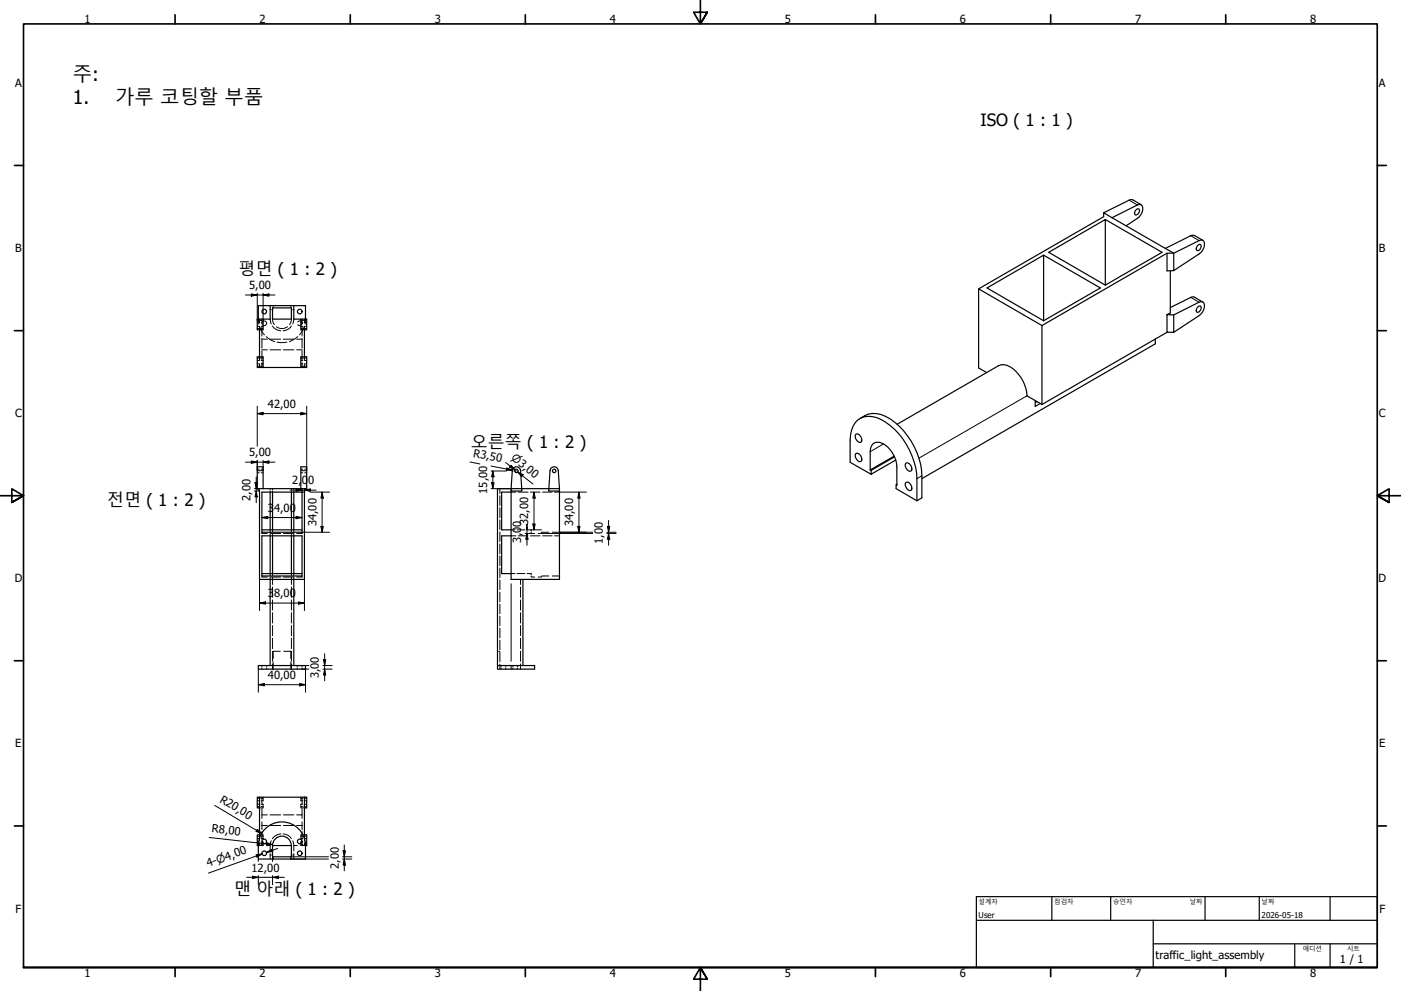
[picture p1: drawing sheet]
<svg xmlns="http://www.w3.org/2000/svg" width="594mm" height="420mm" viewBox="0 0 594 420" stroke-linecap="round" stroke-linejoin="round" font-family="sans-serif">
<g fill="none" stroke="#000" stroke-width=".42">
<path d="M109.1 138.3h.8M109.1 136.8h.8M109.5 135.3l.3 2.1M110 138.4l1 2.1 1.1 1.5M110 135.3v1.5M110 138.3v1.5M110.7 138.3h.9M110.7 136.8h.9M111.1 135.3v2.1M111.1 138.4v4.1M111.3 136.5a1.01 1.01 0 0 1 1.5-.2 1.01 1.01 0 0 1 0 1.5 1.01 1.01 0 0 1-1.5-.2M114.6 135.3l.4 2"/>
<path d="M114.6 131.3h.3M115.3 131.3h.3M115.5 138.2a4.6 4.6 0 0 0 3.6 2.1M115.6 135.3l.7 2.3M115.8 129.6v.3M115.8 130.2v.3M117.2 138.5l.3 .3a4 4 0 0 0 4.4-.3M123.3 129.6v.3M123.3 130.2v.3M123.6 135.3l-.8 2.3M123.6 138.2a4.3 4.3 0 0 1-3.5 2.1M123.6 131.3h.3"/>
<path d="M124.2 131.3h.4M124.6 135.3l-.5 2M126.2 136.5a1.01 1.01 0 0 1 1.5-.2 1.01 1.01 0 0 1 0 1.5 1.01 1.01 0 0 1-1.5-.2M127.6 138.3h.8M127.6 136.8h.8M128.1 135.3v2.1M128.1 138.4v4.1M129 138.4l-.9 2.1-1.1 1.5M129.1 135.3v1.5M129.1 138.3v1.5M129.2 138.3h.8M129.2 136.8h.8"/>
<path d="M129.5 135.3l-.2 2.1M109.1 154.3h.8M109.1 152.8h.8M110 151.3v1.5M110 154.3v1.5M110.7 154.3h.9M110.7 152.8h.9M111.1 143.5v4.1M111.1 148.6v4.2M111.1 153.8v2M111.1 143.8h2.2M111.1 148.3h2.2"/>
<path d="M112.9 142.7l2 1.5 1.6 .6M114.5 143.8h4.5M114.5 148.3h4.5M117.5 145.1h4.2M120.1 143.8h4.6M120.1 148.3h4.6M125.8 143.8h2.3M125.8 148.3h2.3M126.2 142.7l-3.5 2.1M127.6 154.3h.8M127.6 152.8h.8M128.1 143.5v4.1"/>
<path d="M128.1 148.6v4.2M128.1 153.8v2M129.1 151.3v1.5M129.1 154.3v1.5M129.2 154.3h.8M129.2 152.8h.8M109.1 198.9h.8M110.7 198.9h.9M127.6 198.9h.8M129.2 198.9h.8M109.1 200.4h.8M110 207.2v.3"/>
<path d="M110 207.8v.4M110.7 200.4h.9M114.6 207.2v.5M114.6 208.2v.4M115.6 207.2v.5M115.6 208.2v.4M123.6 207.2v.5M123.6 208.2v.4M124.6 207.2v.5M124.6 208.2v.4M127.6 200.4h.8M129.1 207.2v.3"/>
<path d="M129.1 207.8v.4M129.2 200.4h.8M212 207.2v2M212 210.2v4.1M212 215.3v4.1M216.7 208.6h2.1M219.8 208.6h4.1M224.9 208.6h4.1M230.1 208.6h4M235.1 208.6h2.1M111.1 226l2.2 .2M111.1 225.7v.1"/>
<path d="M114.5 226.2h4.5M114.6 224.6v.9M114.6 226.4v.8M115.6 224.6v.9M115.6 226.4v.8M120.1 226.2h4.6M123.6 224.6v.9M123.6 226.4v.8M124.6 224.6v.9M124.6 226.4v.8M128.1 226l-2.3 .2M128.1 225.7v.1"/>
<path d="M212 220.5v4M212 225.5v4.1M212 230.6v4.1M212 235.8v4M216.7 227.2h2.1M216.7 224.6h1.7M219.3 224.6h3.3M219.8 227.2h4.1M223.5 224.6h1.7v.5M224.9 227.2h4.1M225.2 225.7v.5h1.5M229.7 226l-1.5 .2"/>
<path d="M230.1 227.2h4M232.7 225.7l-3 .1M234.2 225.7h3M235.1 227.2h2.1M111.1 244.5l2.2 .1M111.1 244.2v.1M114.5 244.6h4.5M114.6 243.2v.8M114.6 244.8v.9M115.6 243.2v.8M115.6 244.8v3M115.6 248.9v4.4"/>
<path d="M115.6 254.4v4.3M115.6 259.8v4.3M120.1 244.6h4.6M123.6 243.2v.8M123.6 244.8v3M123.6 248.9v4.4M123.6 254.4v4.3M123.6 259.8v4.3M124.6 243.2v.8M124.6 244.8v.9M128.1 244.5l-2.3 .1M128.1 244.2v.1"/>
<path d="M212 240.8v4.1M212 245.9v4.1M212 251.1v4M212 256.1v4.1M216.7 243.2h1.7M219.3 243.2h3.3M220.7 245.7v2.1M220.7 248.9v4.4M220.7 254.4v4.3M220.7 259.8v4.3M223.5 243.2h1.7v.5M225.2 244.2v.4h1.5"/>
<path d="M229.7 244.5l-1.5 .1M232.7 244.2l-3 .1M234.2 244.2h3M115.6 265.2v4.3M115.6 270.6v4.4M115.6 276.1v4.3M118.8 276.1h-3v3.1M120.3 276.1h3v3.1M123.6 265.2v4.3M123.6 270.6v4.4M123.6 276.1v4.3M210.9 276.1h.4"/>
<path d="M211.6 276.1h.4M212 261.2v4.1M212 266.3v4.1M212 271.4v4.1M212 276.5v4.1M220.7 265.2v4.3M220.7 270.6v4.4M220.7 276.1v4.3M111.1 282.2v.5M111.1 283.2v.5M113.1 282.2v.5M113.1 283.2v.5"/>
<path d="M115.6 281.5v2.2M115.8 280.6v3.1M123.3 280.6v3.1M123.6 281.5v2.2M126 282.2v.5M126 283.2v.5M128.1 282.2v.5M128.1 283.2v.5M212 281.6v2.1M212.5 282.2v.5M212.5 283.2v.5M214.4 282.2v.5"/>
<path d="M214.4 283.2v.5M217.5 282.2v.5M217.5 283.2v.5M219.5 282.2v.5M219.5 283.2v.5M220.7 281.5v2.2M109.1 339.5h.8M111.1 338v3M111.6 338v1.5h-.9M127.6 338v1.5h.8M128.1 338v3M129.2 339.5h.8"/>
<path d="M109.1 357h.8M109.1 355.5h.8M109.1 341h.8M109.5 358.5h.2M110 355.4v1M110 357.4v1.1M110 342.5h.6M110 354h.6M110.7 341h.9v1.5h-.5v4.5M110.7 357h.9v1.5h-1.7M111.1 348.5v3.2M111.1 352.5v3.5"/>
<path d="M111.1 356.8v1.7M111.1 350h2.2M111.1 345.5h2.2M111.1 354h.5v1.5h-.9M113.1 358.5h1.5M114.5 350h4.5M114.5 345.5h4.5M114.6 358.5v2.3M115 356.5l-.4 2M119.1 353.5l-.5 .1a4.5 4.5 0 0 0-3.1 2M120.1 353.5l.4 .1a4.2 4.2 0 0 1 3.1 2M120.1 350h4.6"/>
<path d="M120.1 345.5h4.6M124.1 356.5l.5 2M124.6 358.5v2.3M124.6 358.5h1.4M125.8 350h2.3M125.8 345.5h2.3M128.1 348.5v3.2M128.1 352.5v3.5M128.1 356.8v1.7M128.1 354h-.5v1.5h.8M128.4 341h-.8v1.5h.5v4.5M128.4 357h-.8v1.5h1.6"/>
<path d="M128.6 342.5h.5M128.6 354h.5M129.1 355.4v1M129.1 357.4v1.1M129.2 357h.8M129.2 355.5h.8M129.2 341h.8M129.4 358.5h.1M114.6 361.9v2.3M114.6 362.5h.3M115.3 362.5h.3M123.6 362.5h.3"/>
<path d="M124.2 362.5h.4M124.6 361.9v2.3"/>
</g>
<g fill="none" stroke="#000" stroke-width=".51">
<path d="M468 90.2v1.7l-53 30.6v33.5l3.4 2M468.7 93.1l24.1 13.9-24.1 13.9M471.6 92.3l10.7-5.4 1.5-.1a3.6 3.6 0 0 1-.7 5.1l-5.6 3.8M471.6 92.3l22.6 13M481.5 89.2l.5-.5 .9-.1a1.62 1.62 0 0 1-.1 1.7 1.62 1.62 0 0 1-1.6 .7l-.1-.5zM483.9 86.8l-3.5-2-1-.2-11.4 5.6 3.6 2.1M442.5 108.2l24.1 13.9-24.1 13.9M444.7 107l24-13.9v27.8zM494.2 105.3l3.5 2.1 10.7-5.4 1.6-.2a3.9 3.9 0 0 1-1.6 5.9l-10.7 7M494.9 107.4l-53.1 30.6v33.5M494.9 107.4h2.8v7.3l-2.8 .2zM496.3 114.8v17.9l-1.4 .7"/>
<path d="M507.7 104.3l1-.8 .4 .2a1.83 1.83 0 0 1-1.4 2.6 1.25 1.25 0 0 1 0-2zM510 101.9l-3.5-2-1-.2-11.3 5.6M109.1 135.3h2.5v4.5h-2.5zM109.5 135.3v-5.7h20v5.7M110 139.8v11.5M114.6 129.6v5.7h-3M115.6 130.5h8v4.8h-8zM124.6 129.6v5.7h3M127.6 135.3h2.4v4.5h-2.4zM129.1 139.8v11.5M415 122.5l26.8 15.5M418.5 122.1l24-13.9v27.8z"/>
<path d="M494.9 133.4l2.8 .1v7.4h-2.8zM497.7 133.5l10.7-5.4 1.6-.1a3.9 3.9 0 0 1-1.6 5.8l-10.7 7.1M507.7 130.4l.5-.5 .9-.1a1.86 1.86 0 0 1-1.4 2.6 1.34 1.34 0 0 1 0-2zM510 128.1l-3.5-2.1-1-.1-9.2 4.5M110 151.3h1.6v4.5M110 151.2l-.9 .1v4.5h2.5M111.6 155.8h16M129.1 151.3h-1.5v4.5M129.1 151.2l.9 .1v4.5h-2.4M489.9 143.7v2.1l-99 57.1M494.9 140.9l-53.1 30.6M364.7 177.5a10.1 10.1 0 0 1 12.7 .1 31.3 31.3 0 0 1 13.5 24.1v9.4l-2.1 1.2-8.8-5.1v-1.6l.3-.3"/>
<path d="M439 169.8v2.5l2.1-1.3M439.7 170.3l-.7 .4M441.8 171.5l-6.3-3.7a15.2 15.2 0 0 0-8.5-12.9l-1.3-.3-2.3 .4-43 24.9M109.1 197.9h2.5v9.3h-2.5zM127.6 197.9h2.4v9.3h-2.4zM233.8 198.4a1.75 1.75 0 0 1 1.8-.4 1.75 1.75 0 0 1 1.1 1.5l.5 7.7h-4.5l.5-7.7zM362.9 192.3a2.18 2.18 0 0 1 2.1 1 2.18 2.18 0 0 1 0 2.4 2.4 2.4 0 0 1-2.1-3.4zM362.9 184.1a2.21 2.21 0 0 1 2.2 1.1 2.21 2.21 0 0 1-.1 2.4 2.43 2.43 0 0 1-2.1-3.5zM369 199.2v-7.7a3.4 3.4 0 0 1 1.4-3.5 3.4 3.4 0 0 1 3.7-.1 12 12 0 0 1 6.2 10.1v7.8l-.3-.2M369 199.2l.4 .2M379.2 193.4l-10.2 5.8M379.3 193.7l-9.9 5.7v1.7l10.4-6"/>
<path d="M384.1 196.4a2.18 2.18 0 0 1 2.1 1 2.18 2.18 0 0 1 0 2.3 2.35 2.35 0 0 1-2.1-3.3zM109.1 207.2l.9 1v37.5h19.1v-37.5l.9-1M111.1 208.6h17v17.1h-17zM111.6 207.2h16M114.6 208.6v16M115.6 208.6v16M123.6 208.6v16M124.6 208.6v16M216.7 208.2v37.5h20.5v-37.5M216.7 207.2h4.5l.1 1h-4.6zM216.7 208.6h-4v16h4M237.2 207.2v1h-4.5v-1h-11.5l-.5-7.7a1.75 1.75 0 0 0-1.7-1.6 1.75 1.75 0 0 0-1.8 1.6l-.5 7.7h-5.8v76.5h15.8v-1.5h-15.8"/>
<path d="M369.4 201.1l-8.9-5.1v-9.4a9.9 9.9 0 0 1 4.5-9.3 10.6 10.6 0 0 1 10.6 1.7 31.4 31.4 0 0 1 13.2 23.9v9.4M384.1 204.6a2.25 2.25 0 0 1 2.5 3l-.4 .3a2.4 2.4 0 0 1-2.1-3.3zM111.1 224.6h17M111.1 227.2h17v17h-17zM114.6 227.2v16M115.6 227.2v16M123.6 227.2v16M124.6 227.2v16M216.7 227.2h-4v16h4M111.1 243.2h17M114.6 245.7v36.5M124.6 245.7v36.5"/>
<path d="M221.7 245.7v36.5M109.5 282.2h20v1.5h-20zM110 338h-.9v4.5l.9 .1M110 338h20v4.5l-.9 .1M110 338v17.4M129.1 338v17.4M109.5 358.5a10 10 0 0 1 10-10 10 10 0 0 1 10 10M110 353.9l-.9 .1v4.5h.4v5.7h6.3M115.6 358.5h8l-.3 5.7h-7.5zM115.6 358.5a4 4 0 0 1 3.9-4 4 4 0 0 1 4 4M129.1 353.9l.9 .1v4.5h-.5v5.7h-6.2M115.8 363.3h7.5"/>
<circle cx="112" cy="132.1" r=".98"/>
<circle cx="127.1" cy="132.1" r=".98"/>
<circle cx="219" cy="199.7" r=".73"/>
<circle cx="235" cy="199.7" r=".73"/>
<circle cx="112" cy="356.8" r=".98"/>
<circle cx="127.1" cy="356.8" r=".98"/>
<circle cx="112" cy="361.8" r=".98"/>
<circle cx="127.1" cy="361.8" r=".98"/>
</g>
<g fill="none" stroke="#000" stroke-width=".42">
<path d="M478.8 84.9l3.5 2M505 99.9l3.4 2.1M109.2 135.8h2.2M109.2 139.3h2.2M127.7 135.8h2.2M127.7 139.3h2.2M505 126.1l3.4 2M109.2 151.8h2.2M109.2 155.3h2.2M127.7 151.8h2.2M127.7 155.3h2.2M435.5 167.8l-45.8 26.4"/>
<path d="M109.2 199.6h2.2M127.7 199.6h2.2M374.6 188.2l-5.6 3.3M390.9 201.7l-2.1 1.2M216.7 247.5v32.8M216.7 282.2v1.4"/>
</g>
<g fill="none" stroke="#000" stroke-width=".42">
<path d="M109.2 338.5h.7M110.7 338.5h.7M127.7 338.5h.8M129.2 338.5h.7M109.2 358h.7M109.2 354.5h.7M109.2 342h.7M110.7 358h.7M110.7 354.5h.7M110.7 342h.7M127.7 358h.8M127.7 354.5h.8"/>
<path d="M127.7 342h.8M129.2 358h.7M129.2 354.5h.7M129.2 342h.7"/>
</g>
<g fill="none" stroke="#000" stroke-width=".7">
<path d="M74.2 6.3v3.8M148.5 6.3v3.8M222.8 6.3v3.8M297 .2v9.9l-2.9-4.9h5.8l-2.9 4.9 2.9-4.9M371.2 6.3v3.8M445.5 6.3v3.8M519.7 6.3v3.8M6.1 70.1h3.9M584 70.1h3.9M6.1 140.2h3.9M584 140.2h3.9M0 210.2h10l-5-3v5.8l5-2.8-5 2.8"/>
<path d="M594 210.2h-10l5-3v5.8l-5-2.8 5 2.8M6.1 280.1h3.9M584 280.1h3.9M6.1 350.2h3.9M584 350.2h3.9M10 410.2v-400.1h574v400.1h-574h574M74.2 410.2v3.9M148.5 410.2v3.9M222.8 410.2v3.9M299.9 415.1l-2.9-4.9 2.9 4.9h-5.8l2.9-4.9v10M371.2 410.2v3.9M445.5 410.2v3.9"/>
<path d="M519.7 410.2v3.9"/>
</g>
<path d="M414 380.2h170v30h-170zM414 390.2h170M446 380.2v10M471 380.2v10M489 390.2v20M511 380.2v10M534 380.2v10M564 380.2v10M489 400.2h95M549 400.2v10M564 400.2v10" fill="none" stroke="#000" stroke-width=".51"/>
<g fill="none" stroke="#000" stroke-width=".42">
<path d="M104.1 125.1h12.5M106.6 124.6l2.5 .5-2.5 .5zM109.1 124.3v11.5M111.6 125.1l2.4-.5v1zM111.6 124.3v11.5M109.1 175.4l2.5-.5v1zM109.1 172.2v17M109.1 175.4h20.9M127.6 174.9l2.4 .5-2.4 .5zM130 172.2v27.4M104.1 195.9h12.5M106.6 195.4l2.5 .5-2.5 .5z"/>
<path d="M109.1 195.2v4.4M111.6 195.9l2.4-.5v1zM111.6 195.2v4.4M199.3 195.9l4.2 .8M208.2 199.7h6.6M208.2 197.6l9 1.8M209 199.7l.5 2.5h-1zM209 199.7v7.5M214.4 196.1l4 3.1M214.9 198.4l2.3 1h-2.5zM216.7 197.3l1.7 1.9-2.3-1.2zM217.1 199.7h.3"/>
<path d="M217.9 199.7h1M107.9 207.2h1.2M107.9 208.2h2.1M108.1 204.6h1l-.5 2.6zM108.6 208.2l.5 2.5h-1zM108.6 202.2v10.9M111.1 219.4l2.4-.5v1zM111.1 219.4h17M123.1 207.8h10.9M125.5 218.9l2.6 .5-2.6 .5zM125.5 207.3l2.6 .5-2.6 .5zM128.1 207.1v1.5h1.1"/>
<path d="M129.1 207.8l2.5-.5v1zM129.1 207.1v1.1M131.4 208.6h8.4M136.6 208.6l.5 2.6h-1zM136.6 208.6v17.1M208.2 207.2h8.5M208.5 204.6h1l-.5 2.6zM219.5 200.1l2.3 1.2-.6 .8zM221.5 201.7l-2-1.6 6.5 5.1M226.4 208.6l.5 2.6h-1zM226.4 208.6v16M237.2 208.6h11.5"/>
<path d="M245.5 208.6l.4 2.6h-.9zM245.5 208.6v17.1M128.1 225.7h11.7M136.1 223.2h1l-.5 2.5zM222.7 226.2h2.5M223.2 223.4l.3 1.2v-1.2M223.5 226.2l.4 2.4h-1zM223.7 223.4l-.2 1.2v6.6M225.2 224.6h4.4M225.9 222.2h1l-.5 2.4zM229.7 226.2h21.6M237.2 225.7h14.1"/>
<path d="M245 223.2h.9l-.4 2.5zM257.3 225.7h3.9M257.3 226.2h3.9M257.6 223.2h1l-.5 2.5zM258.1 226.2l.5 2.4h-1zM258.1 220.6v10.6M110 255.7l2.6-.5v.9zM110 255.7h19.1M110 245.7v13.2M126.6 255.2l2.5 .5-2.5 .4zM129.1 245.7v13.2M137.2 279.7h.9l-.4 2.5z"/>
<path d="M137.7 277.2v11.4M109.5 290.3l2.6-.5v1zM109.5 290.3h20M109.5 283.7v9.8M127.1 289.8l2.4 .5-2.4 .5zM128.1 283.7h2.8M129.5 283.7v9.8M129.5 282.2h1.4M136.9 282.2h3.9M136.9 283.7h3.9M137.7 283.7l.4 2.5h-.9zM88.7 355.1l26.9 3"/>
<path d="M91.1 341.5l19.9 11.9M109.1 351.6l1.9 1.8-2.4-.9zM113.2 357.3l2.4 .8-2.6 .1zM117.7 359.7l-4.7 1.7M146 358.2v11M104.6 372h16M107.1 371.5l2.4 .5-2.4 .5zM108.6 362.4l2.5-.3-2.1 1.3zM108.8 362.9l2.3-.8-22.7 8.1M109.5 364.2v1M109.5 371.2v3.9M113 361.4l2.2-1.3 .3 .9z"/>
<path d="M115.6 372l2.4-.5v1zM115.6 363.3v1.9M115.6 371.2v3.9M123.3 364.2h16M123.3 363.3h16M145.2 364.2h4M145.2 363.3h4M145.5 360.7h1l-.5 2.6zM146 364.2l.5 2.6h-1z"/>
</g>
<g fill="#000">
<path d="M106.6 124.6l2.5 .5-2.5 .5zM111.6 125.1l2.4-.5v1zM109.1 175.4l2.5-.5v1zM127.6 174.9l2.4 .5-2.4 .5zM106.6 195.4l2.5 .5-2.5 .5zM111.6 195.9l2.4-.5v1zM214.9 198.4l2.3 1h-2.5zM216.7 197.3l1.7 1.9-2.3-1.2zM108.1 204.6h1l-.5 2.6zM108.6 208.2l.5 2.5h-1zM111.1 219.4l2.4-.5v1zM125.5 218.9l2.6 .5-2.6 .5z"/>
<path d="M125.5 207.3l2.6 .5-2.6 .5zM129.1 207.8l2.5-.5v1zM136.6 208.6l.5 2.6h-1zM208.5 204.6h1l-.5 2.6zM209 199.7l.5 2.5h-1zM219.5 200.1l2.3 1.2-.6 .8zM226.4 208.6l.5 2.6h-1zM245.5 208.6l.4 2.6h-.9zM136.1 223.2h1l-.5 2.5zM222.9 222.2h1l-.4 2.4zM223.5 226.2l.4 2.4h-1zM225.9 222.2h1l-.5 2.4z"/>
<path d="M245 223.2h.9l-.4 2.5zM257.6 223.2h1l-.5 2.5zM258.1 226.2l.5 2.4h-1zM110 255.7l2.6-.5v.9zM126.6 255.2l2.5 .5-2.5 .4zM137.2 279.7h.9l-.4 2.5zM109.5 290.3l2.6-.5v1zM127.1 289.8l2.4 .5-2.4 .5zM137.7 283.7l.4 2.5h-.9zM109.1 351.6l1.9 1.8-2.4-.9zM113.2 357.3l2.4 .8-2.6 .1zM107.1 371.5l2.4 .5-2.4 .5z"/>
<path d="M108.6 362.4l2.5-.3-2.1 1.3zM113 361.4l2.2-1.3 .3 .9zM115.6 372l2.4-.5v1zM145.5 360.7h1l-.5 2.6zM146 364.2l.5 2.6h-1z"/>
</g>
<g font-size="8.2">
<text x="30.9" y="34.4">주:</text>
<text x="30.9" y="44.2">1.</text>
<text x="48.8" y="44.2">가루 코팅할 부품</text>
</g>
<g font-size="7.2">
<text x="415.7" y="53.4">ISO ( 1 : 1 )</text>
<text x="101.2" y="116.6">평면 ( 1 : 2 )</text>
<text x="199.6" y="190">오른쪽 ( 1 : 2 )</text>
<text x="45.4" y="214.4">전면 ( 1 : 2 )</text>
<text x="99.3" y="379.4">맨 아래 ( 1 : 2 )</text>
</g>
<g font-size="4.8">
<text x="35.8" y="9.8">1</text>
<text x="110" y="9.8">2</text>
<text x="184.3" y="9.8">3</text>
<text x="258.6" y="9.8">4</text>
<text x="332.8" y="9.8">5</text>
<text x="407" y="9.8">6</text>
<text x="481.3" y="9.8">7</text>
<text x="555.6" y="9.8">8</text>
<text x="6.4" y="36.9">A</text>
<text x="584.7" y="36.9">A</text>
<text x="6.4" y="106.9">B</text>
<text x="584.7" y="106.9">B</text>
<text x="105.7" y="122.7">5,00</text>
<text x="113.6" y="173">42,00</text>
<text x="6.4" y="176.9">C</text>
<text x="584.7" y="176.9">C</text>
<text x="105.7" y="193.5">5,00</text>
<text x="200.5" y="193.7" transform="rotate(11 200.5 193.7)">R3,50</text>
<text x="123.9" y="205.4">2,</text>
<text x="128" y="205.4">0</text>
<text x="130.6" y="205.4">0</text>
<text x="206.6" y="209.4" transform="rotate(-90 206.6 209.4)">15,00</text>
<text x="106.2" y="212.3" transform="rotate(-90 106.2 212.3)">2,00</text>
<text x="113.6" y="217">3</text>
<text x="116.2" y="217">4,00</text>
<text x="134.2" y="223.2" transform="rotate(-90 134.2 223.2)">34,00</text>
<text x="221" y="226" transform="rotate(-90 221 226)">0</text>
<text x="221" y="223.4" transform="rotate(-90 221 223.4)">0</text>
<text x="224" y="222.7" transform="rotate(-90 224 222.7)">32,00</text>
<text x="243.1" y="223.2" transform="rotate(-90 243.1 223.2)">34,00</text>
<text x="221" y="230.1" transform="rotate(-90 221 230.1)">3,</text>
<text x="255.7" y="230.6" transform="rotate(-90 255.7 230.6)">1,00</text>
<text x="6.2" y="246.9">D</text>
<text x="584.5" y="246.9">D</text>
<text x="113.6" y="253.3">38,00</text>
<text x="113.6" y="287.9">40,00</text>
<text x="135.3" y="287.6" transform="rotate(-90 135.3 287.6)">3,00</text>
<text x="6.5" y="316.9">E</text>
<text x="584.8" y="316.9">E</text>
<text x="93" y="339.8" transform="rotate(31 93 339.8)">R20,00</text>
<text x="89.7" y="352.8" transform="rotate(6 89.7 352.8)">R8,00</text>
<text x="88.3" y="367.6" transform="rotate(-20 88.3 367.6)">4-⌀4,00</text>
<text x="106.6" y="369.5">12,00</text>
<text x="143.6" y="368.4" transform="rotate(-90 143.6 368.4)">2,00</text>
<text x="6.6" y="386.9">F</text>
<text x="584.9" y="386.9">F</text>
<text x="490" y="406.5">traffic_light_assembly</text>
<text x="568.2" y="408.1">1 / 1</text>
<text x="35.8" y="414.1">1</text>
<text x="110" y="414.1">2</text>
<text x="184.3" y="414.1">3</text>
<text x="258.6" y="414.1">4</text>
<text x="332.8" y="414.1">5</text>
<text x="407" y="414.1">6</text>
<text x="481.3" y="414.1">7</text>
<text x="555.6" y="414.1">8</text>
</g>
<text font-size="4.6" x="216.4" y="194.6" transform="rotate(38 216.4 194.6)">⌀3,00</text>
<g font-size="3.4">
<text x="415" y="389.1">User</text>
<text x="535" y="389.1">2026-05-18</text>
</g>
<g font-size="2.7">
<text x="415" y="383.3">설계자</text>
<text x="447" y="383.3">점검자</text>
<text x="472" y="383.3">승인자</text>
<text x="504.5" y="383.3">날짜</text>
<text x="535" y="383.3">날짜</text>
<text x="552.4" y="403.3">에디션</text>
<text x="571.2" y="403.3">시트</text>
</g>
</svg>
